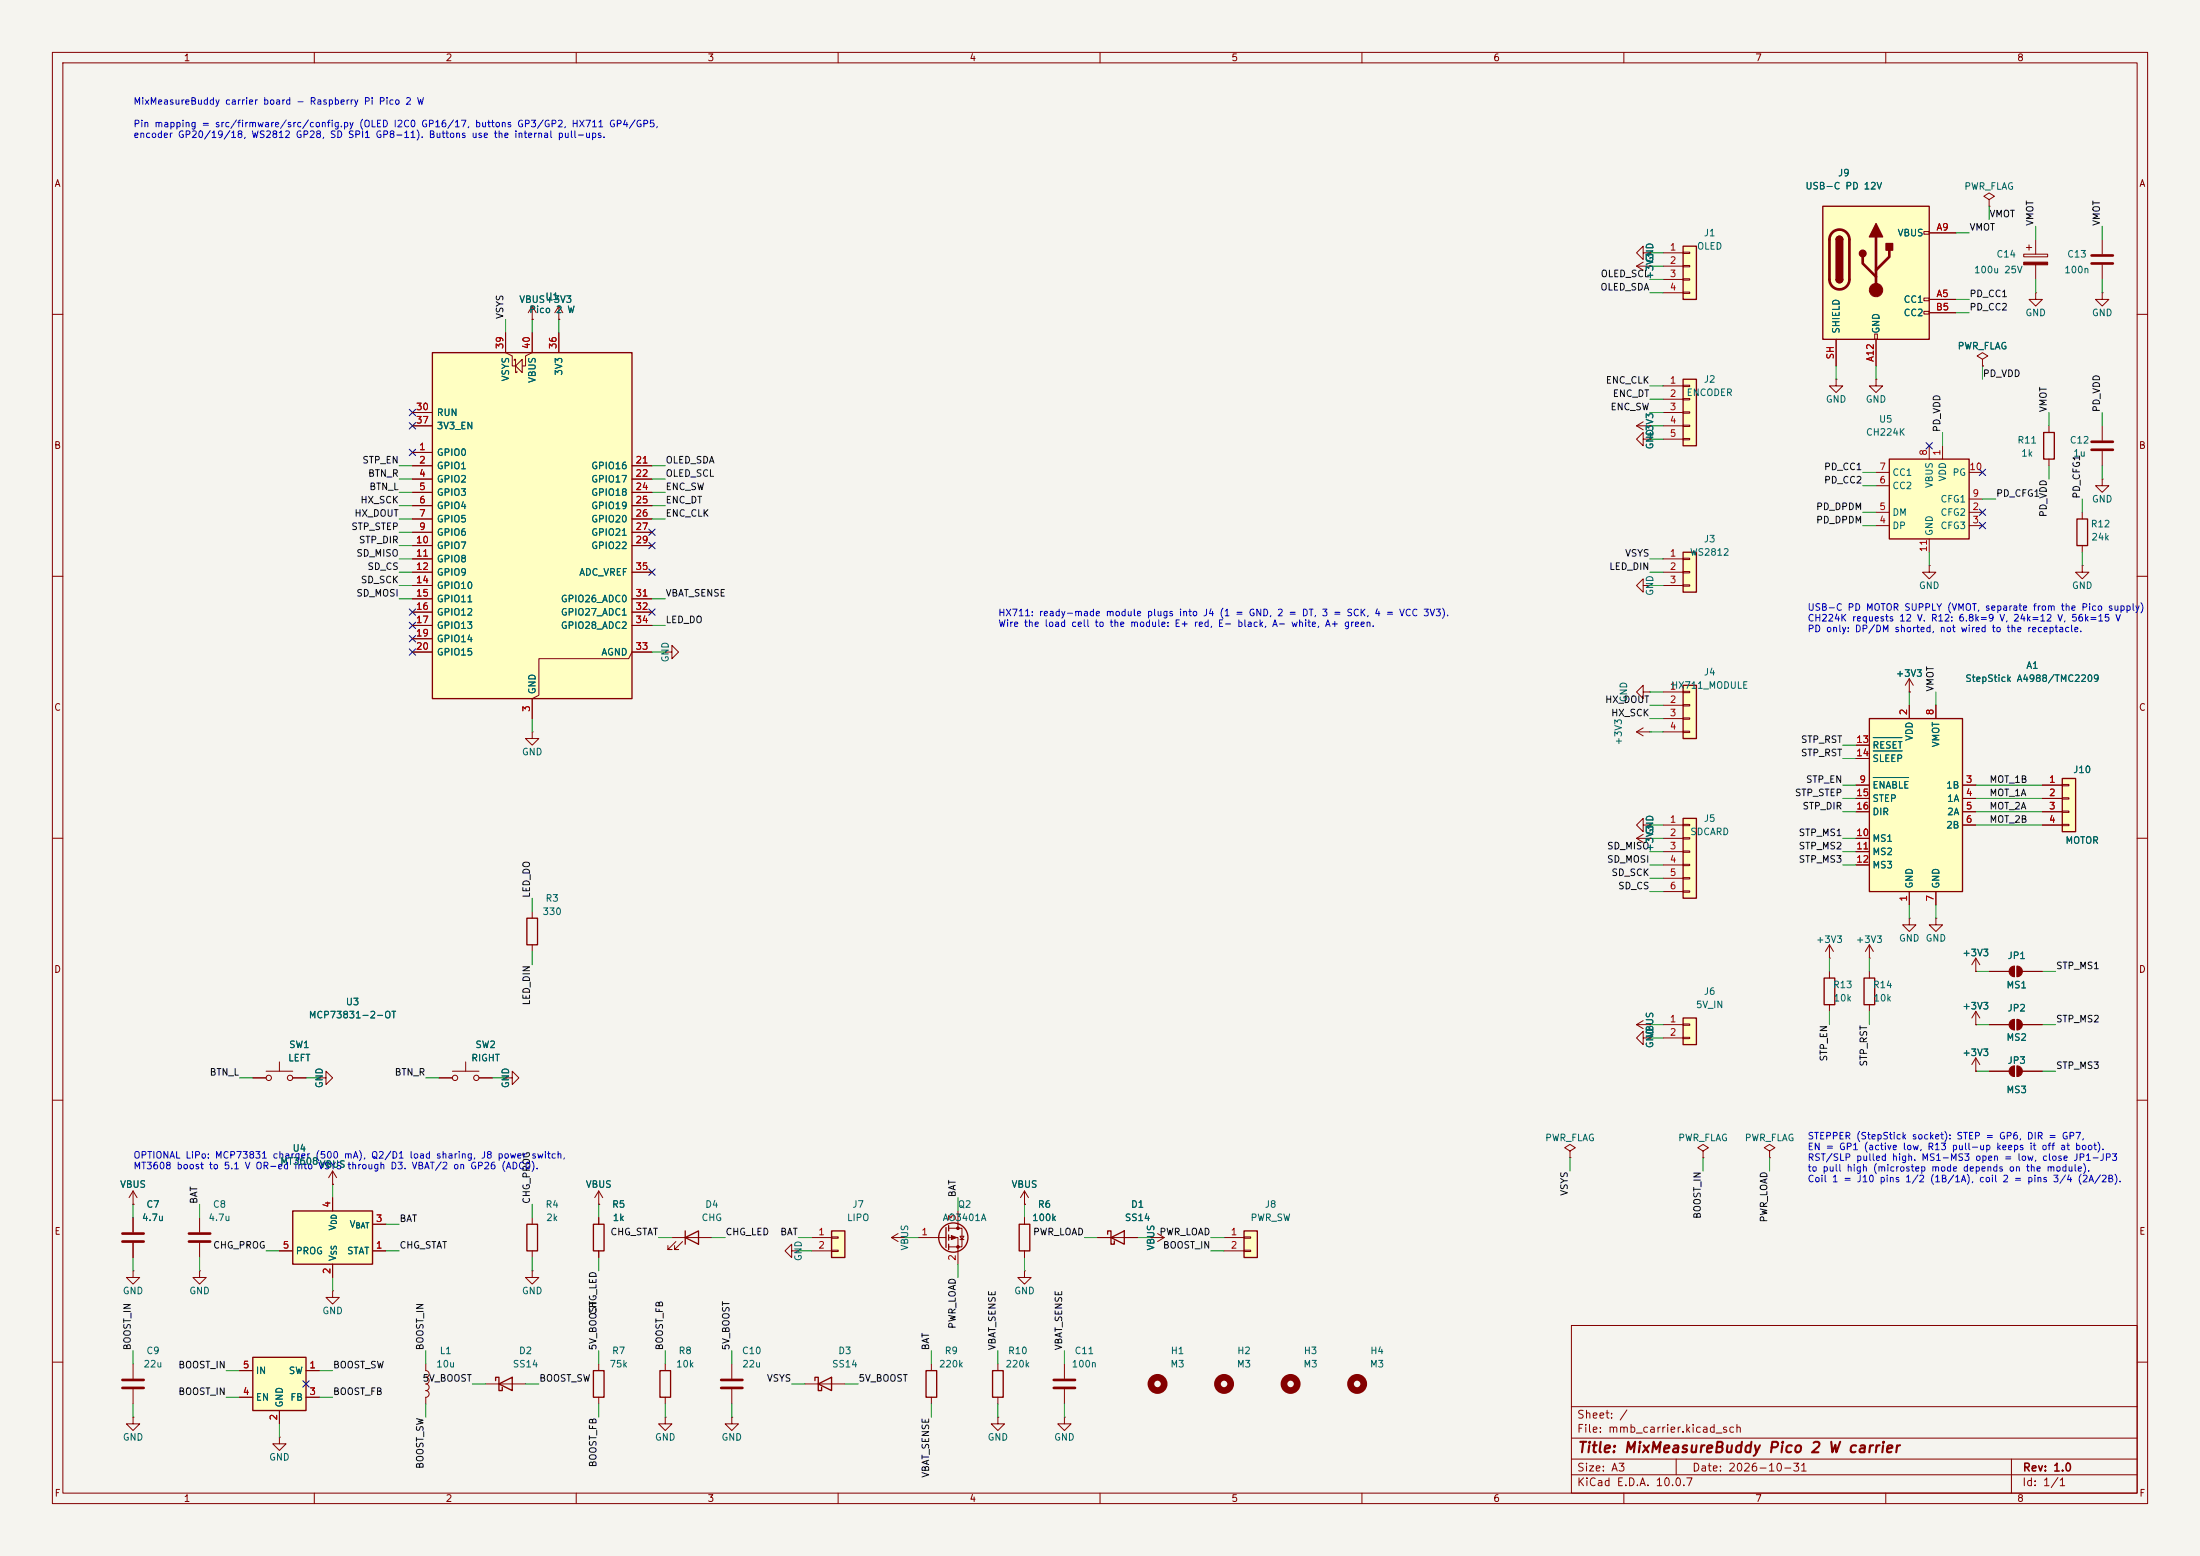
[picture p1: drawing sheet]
<svg xmlns="http://www.w3.org/2000/svg" width="420mm" height="297mm" viewBox="0 0 420 297" stroke-linecap="round" stroke-linejoin="round" font-family="sans-serif">
<path d="M0 0h420v297h-420z" fill="#f5f4ef" stroke="#f5f4ef" stroke-width=".19"/>
<g fill="none" stroke="#840000" stroke-width=".19">
<path d="M10 10h400v277h-400zM12 12h396v273h-396zM60 10v2M110 10v2M160 10v2M210 10v2M260 10v2M310 10v2M360 10v2M10 60h2M408 60h2M10 110h2"/>
<path d="M313.7 111.8v-1.3l-1.3 1.3 1.3 1.2v-1.2h1.3M315 111.8h.1M408 110h2M312.4 139.7l1.3 .8M312.4 139.7h2.6M313.7 132.1v-1.3l-1.3 1.3 1.3 1.3v-1.3h1.3M313.7 138.9l-1.3 .8M315 139.7h.1M315 132.1h.1M10 160h2M408 160h2M379.7 195.6h3.8"/>
<path d="M384.6 194.6v2M385.1 194.6v2M386.1 195.6h3.8M10 210h2M408 210h2M300 253h108v32h-108zM10 260h2M139.7 260.3v2.8M139.7 265.2v2.8M300 278.5h108M300 274.5h108M300 268.5h108"/>
<path d="M320 278.5v3M384 278.5v6.5M408 260h2M60 285v2M110 285v2M160 285v2M210 285v2M260 285v2M300 281.5h108M310 285v2M360 285v2"/>
</g>
<path d="M137.7 263.4h4M137.7 264.9h4" fill="none" stroke="#840000" stroke-width=".51"/>
<g fill="#840000" stroke="#840000" stroke-width=".19">
<path d="M383.8 194.9l.8-.3v2a1.02 1.02 0 0 1-1-.6 1.02 1.02 0 0 1 .2-1.1z"/>
<path d="M385.1 194.6a1.02 1.02 0 0 1 1 1 1.02 1.02 0 0 1-1 1z"/>
</g>
<path d="M321.3 105.4h2.5v7.6h-2.5z" fill="#ffffc2"/>
<path d="M321.3 105.4h2.5v7.6h-2.5z" fill="none" stroke="#840000" stroke-width=".25"/>
<path d="M317.5 106.7h3.8M317.5 109.2h3.8M317.5 111.8h3.8M321.3 106.6h1.3v.2h-1.3zM321.3 109.1h1.3v.2h-1.3zM321.3 111.6h1.3v.3h-1.3z" fill="none" stroke="#840000" stroke-width=".19"/>
<path d="M321.3 130.8h2.5v10.2h-2.5z" fill="#ffffc2"/>
<path d="M321.3 130.8h2.5v10.2h-2.5z" fill="none" stroke="#840000" stroke-width=".25"/>
<path d="M317.5 132.1h3.8M317.5 134.6h3.8M317.5 137.2h3.8M317.5 139.7h3.8M321.3 132h1.3v.2h-1.3zM321.3 134.5h1.3v.2h-1.3zM321.3 137h1.3v.3h-1.3zM321.3 139.6h1.3v.2h-1.3zM364.5 132.1h.1M364.5 129.5l-.8 1.3M364.5 129.5l.8 1.3M364.5 129.5v2.6" fill="none" stroke="#840000" stroke-width=".19"/>
<path d="M393.7 148.6h2.5v10.2h-2.5z" fill="#ffffc2"/>
<path d="M393.7 148.6h2.5v10.2h-2.5z" fill="none" stroke="#840000" stroke-width=".25"/>
<path d="M389.9 149.9h3.8M389.9 152.4h3.8M389.9 154.9h3.8M389.9 157.5h3.8M393.7 149.7h1.3v.3h-1.3zM393.7 152.3h1.3v.2h-1.3zM393.7 154.8h1.3v.3h-1.3zM393.7 157.4h1.3v.2h-1.3z" fill="none" stroke="#840000" stroke-width=".19"/>
<path d="M356.9 137.2h17.7v33h-17.7z" fill="#ffffc2"/>
<path d="M356.9 137.2h17.7v33h-17.7z" fill="none" stroke="#840000" stroke-width=".25"/>
<g fill="none" stroke="#840000" stroke-width=".19">
<path d="M364.5 134.6v2.6M369.6 134.6v2.6M354.3 149.9h2.6M354.3 152.4h2.6M354.3 154.9h2.6M354.3 142.2h2.6M354.3 144.8h2.6M374.6 149.9h2.6M374.6 152.4h2.6M374.6 154.9h2.6M374.6 157.5h2.6M354.3 160h2.6"/>
<path d="M354.3 162.6h2.6M354.3 165.1h2.6M364.5 170.2v2.5M369.6 170.2v2.5"/>
</g>
<path d="M357.6 148.4h6.8M357.6 140.8h5.5M357.6 143.3h5.6" fill="none" stroke="#006464" stroke-width=".19"/>
<path d="M360.7 87.6h15.2v15.3h-15.2z" fill="#ffffc2"/>
<path d="M360.7 87.6h15.2v15.3h-15.2zM390.1 82.6h2.1v5h-2.1zM396.5 99.1h2v5h-2z" fill="none" stroke="#840000" stroke-width=".25"/>
<g fill="none" stroke="#840000" stroke-width=".19">
<path d="M358.1 97.8h2.6M358.1 92.7h2.6M358.1 90.2h2.6M368.3 85.1v2.5M370.8 85.1v2.5M375.9 97.8h2.6M375.9 90.2h2.6M375.9 95.3h2.6M391.2 81.3v1.3M391.2 87.6v1.3M397.5 97.8v1.3M401.3 91.4v1.3h1.3l-1.3 1.3-1.3-1.3h1.3"/>
<path d="M401.3 91.4h.1M401.3 81.3v2.8M401.3 86.1v2.8M358.1 100.3h2.6M368.3 108v1.2h1.3l-1.3 1.3-1.3-1.3h1.3M368.3 108h.1M368.3 102.9v2.5M375.9 100.3h2.6M397.5 108v1.2h1.3l-1.3 1.3-1.3-1.3h1.3M397.5 108h.1M397.5 104.1v1.3"/>
</g>
<path d="M399.3 84.3h4.1M399.3 85.9h4.1" fill="none" stroke="#840000" stroke-width=".51"/>
<path d="M321.3 47h2.5v10.2h-2.5z" fill="#ffffc2"/>
<path d="M321.3 47h2.5v10.2h-2.5z" fill="none" stroke="#840000" stroke-width=".25"/>
<path d="M317.5 48.3h3.8M317.5 50.8h3.8M317.5 53.3h3.8M317.5 55.9h3.8M321.3 48.1h1.3v.3h-1.3zM321.3 50.7h1.3v.2h-1.3zM321.3 53.2h1.3v.3h-1.3zM321.3 55.8h1.3v.2h-1.3zM313.7 83.8v-1.2l-1.3 1.2 1.3 1.3v-1.3h1.3M315 83.8h.1" fill="none" stroke="#840000" stroke-width=".19"/>
<path d="M321.3 72.4h2.5v12.7h-2.5z" fill="#ffffc2"/>
<path d="M321.3 72.4h2.5v12.7h-2.5z" fill="none" stroke="#840000" stroke-width=".25"/>
<g fill="none" stroke="#840000" stroke-width=".19">
<path d="M379.7 38.1l1-.6-1-.7-1 .7 1 .6v1.3M379.7 39.4h.1M312.4 50.8l1.3 .8M312.4 50.8h2.6M313.7 48.3v-1.3l-1.3 1.3 1.3 1.2v-1.2h1.3M313.7 50l-1.3 .8M315 50.8h.1M315 48.3h.1M386.3 48.5h4.6v.5h-4.6zM386.8 47.2h1.1M387.3 46.7v1.1M388.6 45.7v2.8"/>
<path d="M388.6 50.5v2.8M401.3 55.9v1.3h1.3l-1.3 1.2-1.3-1.2h1.3M401.3 55.9h.1M401.3 45.7v2.8M401.3 50.5v2.8M317.5 73.7h3.8M317.5 76.2h3.8M317.5 78.7h3.8M321.3 73.5h1.3v.3h-1.3zM321.3 76.1h1.3v.2h-1.3zM321.3 78.6h1.3v.3h-1.3zM350.5 72.4v1.3h1.3l-1.3 1.2-1.3-1.2h1.3"/>
<path d="M350.5 72.4h.1M312.4 81.3h2.6M312.4 81.3l1.3 .7M313.7 80.5l-1.3 .8M315 81.3h.1M317.5 81.3h3.8M317.5 83.8h3.8M321.3 81.2h1.3v.2h-1.3zM321.3 83.7h1.3v.2h-1.3z"/>
</g>
<path d="M399.3 48.8h4.1M399.3 50.3h4.1" fill="none" stroke="#840000" stroke-width=".51"/>
<path d="M386.3 50h4.6v.5h-4.6z" fill="#840000" stroke="#840000" stroke-width=".19"/>
<path d="M348 39.4h20.3v25.4h-20.3z" fill="#ffffc2"/>
<g fill="none" stroke="#840000" stroke-width=".19">
<path d="M367.3 44.2h1v.5h-1zM367.3 56.9h1v.5h-1zM367.3 59.4h1v.5h-1zM368.3 57.2h5.1M368.3 44.5h5.1M368.3 59.7h5.1M388.6 55.9v1.3h1.3l-1.3 1.2-1.3-1.2h1.3M388.6 55.9h.1M350.5 64.8v5.1M357.9 63.8h.5v1h-.5zM358.1 72.4v1.3h1.3l-1.3 1.2-1.2-1.2h1.2M358.1 72.4h.1"/>
<path d="M358.1 64.8v5.1M378.5 68.6l1-.7-1-.6-1.1 .6 1.1 .7v1.3M378.5 69.9h.1M101.6 139.7v1.3h1.3l-1.3 1.2-1.3-1.2h1.3M101.6 139.7h.1M101.6 174v1.3M101.6 180.3v1.3M153.7 264.2h7.6M177.8 260.3v1.3M177.8 266.7v1.3M190.5 270.5v1.3h1.3l-1.3 1.2-1.3-1.2h1.3M190.5 270.5h.1"/>
<path d="M190.5 260.3v1.3M190.5 266.7v1.3M203.2 270.5v1.3h1.3l-1.3 1.2-1.3-1.2h1.3M203.2 270.5h.1M203.2 260.3v2.8M203.2 265.2v2.8"/>
</g>
<path d="M348 39.4h20.3v25.4h-20.3zM350.5 45.7a.64 .64 0 0 1 .7-.6 .64 .64 0 0 1 .6 .6M350.5 53.3a.64 .64 0 0 0 .7 .7 .64 .64 0 0 0 .6-.7M100.6 175.3h2v5h-2zM155.6 263.5v-.6h.6v2.5h.6v-.6M156.2 264.2l2.5-1.3v2.5zM176.8 261.6h2v5.1h-2zM189.5 261.6h2v5.1h-2z" fill="none" stroke="#840000" stroke-width=".25"/>
<path d="M349.8 44.4a1.91 1.91 0 0 1 2.1-.4 1.91 1.91 0 0 1 1.2 1.7v7.6a1.91 1.91 0 0 1-1.9 1.9 1.91 1.91 0 0 1-2-1.9l.1-7.7 .1-.7zM355.6 49v1.3l2.5 2.5M358.1 45.2v10.2M360.7 47.8v1.2l-2.6 2.6M201.2 263.4h4M201.2 264.9h4" fill="none" stroke="#840000" stroke-width=".51"/>
<g fill="#840000" stroke="#840000" stroke-width=".25">
<path d="M350.5 45.7h1.3v7.6h-1.3z"/>
<path d="M350.7 45.3a.64 .64 0 0 1 .7-.2 .64 .64 0 0 1 .4 .6h-1.3z"/>
<path d="M350.5 53.3h1.3a.64 .64 0 0 1-.6 .7 .64 .64 0 0 1-.7-.7z"/>
<path d="M358.1 42.7l1.3 2.5h-2.5z"/>
<path d="M360 46.5h1.3v1.3h-1.3z"/>
<circle cx="355.6" cy="48.4" r=".63"/>
</g>
<circle cx="358.1" cy="55.4" r="1.27" fill="#840000" stroke="#840000" stroke-width=".19"/>
<path d="M237.5 234.9h2.5v5.1h-2.5z" fill="#ffffc2"/>
<path d="M194.6 233.7h2v5.1h-2zM211.5 235.6v-.7h.6v2.6h.6v-.6M212.1 236.2l2.5-1.3v2.6zM237.5 234.9h2.5v5.1h-2.5z" fill="none" stroke="#840000" stroke-width=".25"/>
<g fill="none" stroke="#840000" stroke-width=".19">
<path d="M195.6 229.9h.1M195.6 227.3l-.8 1.3M195.6 227.3l.7 1.3M195.6 227.3v2.6M195.6 232.4v1.3M195.6 238.8v1.2M209.5 236.2h7.7M219.7 236.2h.1M219.7 236.2h2.5M221 235.5l1.2 .7M222.2 236.2l-1.2 .8M233.7 236.2h3.8"/>
<path d="M233.7 238.8h3.8M237.5 236.1h1.3v.2h-1.3zM237.5 238.6h1.3v.3h-1.3z"/>
</g>
<path d="M158.7 234.9h2.6v5.1h-2.6z" fill="#ffffc2"/>
<g fill="none" stroke="#840000" stroke-width=".25">
<path d="M158.7 234.9h2.6v5.1h-2.6zM180.6 234.3v3.8M181.1 233.9v1M181.1 235.7v1M181.1 237.5v1"/>
<circle cx="182" cy="236.2" r="2.79"/>
</g>
<g fill="none" stroke="#840000" stroke-width=".19">
<path d="M127 124.5h1.3v-1.3l1.2 1.3-1.2 1.2v-1.2M127 124.5h.1M313.7 198.1v-1.2l-1.3 1.2 1.3 1.3v-1.3h1.3M315 198.1h.1M299.7 219.7l1-.6-1-.7-1 .7 1 .6v1.3M325.1 219.7l1-.6-1-.7-1 .7 1 .6v1.3M337.8 219.7l1-.6-1-.7-1 .7 1 .6v1.3M154.9 236.2h3.8M154.9 238.8h3.8M158.7 236.1h1.3v.2h-1.3zM158.7 238.6h1.3v.3h-1.3zM170.2 236.2h2.5"/>
<path d="M170.2 236.2l1.2 .8M171.4 235.5l-1.2 .7M172.7 236.2h.1M175.3 236.2h5.3M181.1 234.4h2.5v3.6h-2.5M181.1 236.2h1.8v5.1M182.9 231.1v3.3M183.3 236h.7l-.4 .6zM183.3 236.6h.7M299.7 221h.1M325.1 221h.1M337.8 221h.1"/>
<path d="M195.6 242.6v1.2h1.2l-1.2 1.3-1.3-1.3h1.3M195.6 242.6h.1"/>
</g>
<g fill="#840000" stroke="#840000" stroke-width=".19">
<path d="M181.6 235.8l1 .4-1 .4z"/>
<circle cx="182.9" cy="234.4" r=".25"/>
<circle cx="182.9" cy="238" r=".25"/>
</g>
<g fill="none" stroke="#840000" stroke-width="1.3">
<circle cx="221" cy="264.2" r="1.27"/>
<circle cx="233.7" cy="264.2" r="1.27"/>
<circle cx="246.4" cy="264.2" r="1.27"/>
<circle cx="259.1" cy="264.2" r="1.27"/>
</g>
<path d="M321.3 194.3h2.5v5.1h-2.5z" fill="#ffffc2"/>
<path d="M321.3 194.3h2.5v5.1h-2.5z" fill="none" stroke="#840000" stroke-width=".25"/>
<path d="M106.7 58.4l-.8 1.3M106.7 58.4l.7 1.3M106.7 58.4v2.6M106.7 61h.1M312.4 195.6h2.6M312.4 195.6l1.3 .7M313.7 194.8l-1.3 .8M315 195.6h.1M317.5 195.6h3.8M317.5 198.1h3.8M321.3 195.5h1.3v.2h-1.3zM321.3 198h1.3v.2h-1.3z" fill="none" stroke="#840000" stroke-width=".19"/>
<path d="M82.5 67.3h38.1v66.1h-38.1z" fill="#ffffc2"/>
<path d="M82.5 67.3h38.1v66.1h-38.1z" fill="none" stroke="#840000" stroke-width=".25"/>
<g fill="none" stroke="#840000" stroke-width=".19">
<path d="M101.6 58.4v2.6M101.6 58.4l-.8 1.3M101.6 58.4l.8 1.3M78.7 78.7h3.8M96.5 63.5v3.8l1.3 .6v2h.6M98.2 68.8v-.2h.2v2.5h.3v-.2M98.4 69.9l1.3-1.3v2.5zM101.6 63.5v3.8l-1.3 .6v2h-.6M101.6 61h.1M106.7 63.5v3.8M78.7 86.4h3.8M78.7 88.9h3.8"/>
<path d="M78.7 91.4h3.8M78.7 94h3.8M78.7 96.5h3.8M78.7 99.1h3.8M78.7 81.3h3.8M120.6 88.9h3.9M120.6 91.4h3.9M120.6 94h3.9M120.6 96.5h3.9M120.6 99.1h3.9M78.7 101.6h3.8M78.7 104.1h3.8"/>
<path d="M78.7 106.7h3.8M78.7 109.2h3.8M78.7 111.8h3.8M78.7 114.3h3.8M78.7 116.8h3.8M78.7 119.4h3.8M120.6 101.6h3.9M120.6 104.1h3.9M120.6 109.2h3.9M120.6 114.3h3.9M120.6 116.8h3.9M120.6 119.4h3.9"/>
<path d="M78.7 121.9h3.8M78.7 124.5h3.8M124.5 124.5h-3.9l-.6 1.2h-17.1v7l-1.3 .7v3.8M313.7 157.5v-1.3l-1.3 1.3 1.3 1.3v-1.3h1.3M313.7 159.3l-1.3 .7M315 157.5h.1M312.4 160l1.3 .8M312.4 160h2.6M315 160h.1"/>
</g>
<path d="M321.3 156.2h2.5v15.3h-2.5z" fill="#ffffc2"/>
<path d="M321.3 156.2h2.5v15.3h-2.5zM348.2 186.7h2.1v5.1h-2.1zM355.9 186.7h2v5.1h-2z" fill="none" stroke="#840000" stroke-width=".25"/>
<g fill="none" stroke="#840000" stroke-width=".19">
<path d="M317.5 157.5h3.8M321.3 157.4h1.3v.2h-1.3zM321.3 159.9h1.3v.2h-1.3zM317.5 160h3.8M317.5 162.6h3.8M317.5 165.1h3.8M317.5 167.6h3.8M317.5 170.2h3.8M321.3 162.4h1.3v.3h-1.3zM321.3 165h1.3v.2h-1.3zM321.3 167.5h1.3v.3h-1.3zM321.3 170.1h1.3v.2h-1.3z"/>
<path d="M364.5 175.3v1.2h1.3l-1.3 1.3-1.3-1.3h1.3M364.5 175.3h.1M369.6 175.3v1.2h1.2l-1.2 1.3-1.3-1.3h1.3M369.6 175.3h.1M349.2 182.9h.1M349.2 180.3v2.6M349.2 185.4v1.3M349.2 191.8v1.2M349.2 180.3l-.7 1.3M349.2 180.3l.8 1.3M356.9 182.9h.1M356.9 180.3v2.6"/>
<path d="M356.9 185.4v1.3M356.9 191.8v1.2M356.9 180.3l-.8 1.3M356.9 180.3l.7 1.3M377.2 185.4h.1M377.2 195.6h.1M377.2 182.9l-.8 1.3M377.2 182.9l.8 1.3M377.2 182.9v2.5M377.2 193v2.6M377.2 193l-.8 1.3M377.2 193l.8 1.3"/>
<path d="M379.7 185.4h3.8M384.6 184.4v2M385.1 184.4v2M386.1 185.4h3.8M83.8 205.7h2.6M86.4 204.5h5M88.9 202.7v1.8M91.4 205.7h2.6M96.5 205.7h1.3v-1.2l1.3 1.2-1.3 1.3v-1.3M96.5 205.7h.1M377.2 204.5h.1M377.2 201.9v2.6"/>
<path d="M377.2 201.9l-.8 1.3M377.2 201.9l.8 1.3M379.7 204.5h3.8M384.6 203.5v2M385.1 203.5v2M386.1 204.5h3.8M63.5 246.4v1.2h1.3l-1.3 1.3-1.3-1.3h1.3M63.5 246.4h.1M25.4 270.5v1.3h1.3l-1.3 1.2-1.3-1.2h1.3M25.4 270.5h.1M25.4 260.3v2.8M25.4 265.2v2.8"/>
<path d="M53.3 274.3v1.3h1.3l-1.3 1.3-1.2-1.3h1.2M53.3 274.3h.1"/>
<circle cx="86.9" cy="205.7" r=".51"/>
<circle cx="90.9" cy="205.7" r=".51"/>
</g>
<path d="M23.4 263.4h4M23.4 264.9h4" fill="none" stroke="#840000" stroke-width=".51"/>
<g fill="#840000" stroke="#840000" stroke-width=".19">
<path d="M383.8 184.7l.8-.3v2a1.02 1.02 0 0 1-1-.6 1.02 1.02 0 0 1 .2-1.1z"/>
<path d="M385.1 184.4a1.02 1.02 0 0 1 1 1 1.02 1.02 0 0 1-1 1z"/>
<path d="M383.8 203.8l.8-.3v2a1.02 1.02 0 0 1-1-.6 1.02 1.02 0 0 1 .2-1.1z"/>
<path d="M385.1 203.5a1.02 1.02 0 0 1 1 1 1.02 1.02 0 0 1-1 1z"/>
</g>
<path d="M48.3 259.1h10.1v10.1h-10.1z" fill="#ffffc2"/>
<path d="M48.3 259.1h10.1v10.1h-10.1z" fill="none" stroke="#840000" stroke-width=".25"/>
<path d="M61 205.7h1.2v-1.2l1.3 1.2-1.3 1.3v-1.3M61 205.7h.1M63.5 226.1h.1M63.5 223.5l-.8 1.3M63.5 223.5l.8 1.3M63.5 223.5v2.6M45.7 261.6h2.6M45.7 266.7h2.6M53.3 269.2v2.6M58.4 261.6h2.6M58.4 266.7h2.6" fill="none" stroke="#840000" stroke-width=".19"/>
<path d="M55.9 231.1h15.2v10.2h-15.2z" fill="#ffffc2"/>
<path d="M55.9 231.1h15.2v10.2h-15.2zM100.6 233.7h2v5.1h-2zM113.3 233.7h2v5.1h-2zM130.8 236.2l2.5-1.3v2.6zM130.8 234.9v2.6M94.6 263.5v-.6h.6v2.5h.7v-.6M95.2 264.2l2.6-1.3v2.5zM113.3 261.6h2v5.1h-2zM126 261.6h2v5.1h-2z" fill="none" stroke="#840000" stroke-width=".25"/>
<g fill="none" stroke="#840000" stroke-width=".19">
<path d="M315 48.3h.1M315 50.8h.1M368.3 57.2h5.1M368.3 44.5h5.1M368.3 59.7h5.1M78.7 78.7h3.8M96.5 63.5v3.8M101.6 61h.1M101.6 63.5v3.8M106.7 61h.1M106.7 63.5v3.8M350.5 64.8v5.1"/>
<path d="M358.1 64.8v5.1M378.5 69.9h.1M78.7 86.4h3.8M78.7 88.9h3.8M78.7 91.4h3.8M78.7 94h3.8M78.7 96.5h3.8M78.7 99.1h3.8M78.7 81.3h3.8M120.6 88.9h3.9M120.6 91.4h3.9M120.6 94h3.9"/>
<path d="M120.6 96.5h3.9M120.6 99.1h3.9M315 81.3h.1M315 83.8h.1M78.7 101.6h3.8M78.7 104.1h3.8M78.7 106.7h3.8M78.7 109.2h3.8M78.7 111.8h3.8M78.7 114.3h3.8M78.7 116.8h3.8M78.7 119.4h3.8"/>
<path d="M120.6 101.6h3.9M120.6 104.1h3.9M120.6 109.2h3.9M120.6 114.3h3.9M120.6 116.8h3.9M120.6 119.4h3.9M78.7 121.9h3.8M78.7 124.5h3.8M101.6 133.4v3.8M120.6 124.5h3.9M364.5 132.1h.1M364.5 134.6v2.6"/>
<path d="M369.6 134.6v2.6M315 157.5h.1M354.3 149.9h2.6M354.3 152.4h2.6M354.3 154.9h2.6M354.3 142.2h2.6M354.3 144.8h2.6M374.6 149.9h2.6M374.6 152.4h2.6M374.6 154.9h2.6M374.6 157.5h2.6M389.9 149.9h3.8"/>
<path d="M389.9 152.4h3.8M389.9 154.9h3.8M389.9 157.5h3.8M315 160h.1M354.3 160h2.6M354.3 162.6h2.6M354.3 165.1h2.6M364.5 170.2v2.5M369.6 170.2v2.5M315 195.6h.1M315 198.1h.1M377.2 195.6h.1"/>
<path d="M377.2 185.4h.1M379.7 185.4h3.8M379.7 195.6h3.8M386.1 185.4h3.8M386.1 195.6h3.8M48.3 205.7h2.5M50.8 204.5h5.1M53.3 202.7v1.8M55.9 205.7h2.5M61 205.7h.1M83.8 205.7h2.6M91.4 205.7h2.6"/>
<path d="M96.5 205.7h.1M377.2 204.5h.1M379.7 204.5h3.8M386.1 204.5h3.8M25.4 229.9h.1M25.4 227.3v2.6M25.4 232.4v2.8M25.4 237.2v2.8M25.4 227.3l-.8 1.3M25.4 227.3l.8 1.3M38.1 232.4v2.8M38.1 237.2v2.8"/>
<path d="M53.3 238.8h2.6M63.5 226.1h.1M63.5 228.6v2.5M71.1 238.8h2.6M71.1 233.7h2.6M101.6 232.4v1.3M101.6 238.8v1.2M114.3 229.9h.1M114.3 227.3v2.6M114.3 232.4v1.3M114.3 238.8v1.2M114.3 227.3l-.8 1.3"/>
<path d="M114.3 227.3l.8 1.3M128.3 236.2h7.6M129 237l-1.5 1.5h.8h-.8v-.8M130.3 237l-1.5 1.5h.7h-.7v-.8M151.1 238.8v-1.3l-1.2 1.3 1.2 1.2v-1.2h1.3M152.4 238.8h.1M195.6 229.9h.1M195.6 232.4v1.3M195.6 238.8v1.2M209.5 236.2h2.6M214.6 236.2h2.6M219.7 236.2h.1"/>
<path d="M25.4 242.6v1.2h1.3l-1.3 1.3-1.3-1.3h1.3M25.4 242.6h.1M38.1 242.6v1.2h1.3l-1.3 1.3-1.3-1.3h1.3M38.1 242.6h.1M63.5 241.3v2.5M101.6 242.6v1.2h1.3l-1.3 1.3-1.3-1.3h1.3M101.6 242.6h.1M45.7 261.6h2.6M45.7 266.7h2.6M53.3 269.2v2.6M58.4 261.6h2.6M58.4 266.7h2.6"/>
<path d="M81.3 260.3v1.3a.64 .64 0 0 1 .6 .7 .64 .64 0 0 1-.6 .6M81.3 262.9a.64 .64 0 0 1 .6 .6 .64 .64 0 0 1-.6 .7 .64 .64 0 0 1 .6 .6 .64 .64 0 0 1-.6 .6 .64 .64 0 0 1 .6 .7 .64 .64 0 0 1-.6 .6v1.3M92.7 264.2h7.6M114.3 260.3v1.3M114.3 266.7v1.3M127 270.5v1.3h1.3l-1.3 1.2-1.3-1.2h1.3M127 270.5h.1M127 260.3v1.3M127 266.7v1.3M139.7 270.5v1.3h1.3l-1.3 1.2-1.3-1.2h1.3M139.7 270.5h.1"/>
<circle cx="51.3" cy="205.7" r=".51"/>
<circle cx="55.4" cy="205.7" r=".51"/>
</g>
<path d="M23.4 235.5h4M23.4 237h4M36.1 235.5h4M36.1 237h4" fill="none" stroke="#840000" stroke-width=".51"/>
<g fill="none" stroke="#009600" stroke-width=".19">
<path d="M379.7 39.4v2.5M315 53.3h2.5M315 48.3h2.5M315 50.8h2.5M315 55.9h2.5M373.4 57.2h2.5M373.4 59.7h2.5M373.4 44.5h2.5M388.6 43.2v2.5M388.6 53.3v2.6M401.3 43.2v2.5M401.3 53.3v2.6"/>
<path d="M96.5 61v2.5M101.6 61v2.5M106.7 61v2.5M315 73.7h2.5M315 76.2h2.5M315 78.7h2.5M350.5 69.9v2.5M358.1 69.9v2.5M378.5 69.9v2.5M391.2 78.7v2.6M401.3 78.7v2.6M76.2 91.4h2.5"/>
<path d="M76.2 99.1h2.5M76.2 96.5h2.5M76.2 94h2.5M76.2 88.9h2.5M124.5 91.4h2.5M124.5 99.1h2.5M124.5 96.5h2.5M124.5 94h2.5M124.5 88.9h2.5M315 83.8h2.5M315 81.3h2.5M355.6 90.2h2.5"/>
<path d="M355.6 92.7h2.5M355.6 97.8h2.5M370.8 82.6v2.5M378.5 95.3h2.5M391.2 88.9v2.5M397.5 95.3v2.5M401.3 88.9v2.5M76.2 114.3h2.5M76.2 104.1h2.5M76.2 101.6h2.5M76.2 109.2h2.5M76.2 106.7h2.5"/>
<path d="M76.2 111.8h2.5M124.5 119.4h2.5M124.5 114.3h2.5M315 109.2h2.5M315 106.7h2.5M315 111.8h2.5M355.6 100.3h2.5M368.3 105.4v2.6M397.5 105.4v2.6M101.6 137.2v2.5M124.5 124.5h2.5M315 139.7h2.5"/>
<path d="M315 137.2h2.5M315 132.1h2.5M315 134.6h2.5M364.5 132.1v2.5M369.6 132.1v2.5M315 157.5h2.5M351.8 154.9h2.5M351.8 149.9h2.5M351.8 152.4h2.5M351.8 142.2h2.5M351.8 144.8h2.5M377.2 157.5h12.7"/>
<path d="M377.2 154.9h12.7M377.2 149.9h12.7M377.2 152.4h12.7M101.6 171.5v2.5M315 170.2h2.5M315 167.6h2.5M315 165.1h2.5M315 162.6h2.5M315 160h2.5M351.8 165.1h2.5M351.8 162.6h2.5M351.8 160h2.5"/>
<path d="M364.5 172.7v2.6M369.6 172.7v2.6M101.6 181.6v2.6M315 198.1h2.5M315 195.6h2.5M349.2 182.9v2.5M349.2 193v2.6M356.9 182.9v2.5M356.9 193v2.6M377.2 195.6h2.5M377.2 185.4h2.5M389.9 195.6h2.5"/>
<path d="M389.9 185.4h2.5M45.7 205.7h2.6M58.4 205.7h2.6M81.3 205.7h2.5M94 205.7h2.5M377.2 204.5h2.5M389.9 204.5h2.5M25.4 229.9v2.5M38.1 229.9v2.5M50.8 238.8h2.5M63.5 226.1v2.5M73.7 238.8h2.5"/>
<path d="M73.7 233.7h2.5M101.6 229.9v2.5M114.3 229.9v2.5M125.7 236.2h2.6M135.9 236.2h2.5M152.4 236.2h2.5M152.4 238.8h2.5M172.7 236.2h2.6M182.9 228.6v2.5M195.6 229.9v2.5M207 236.2h2.5M217.2 236.2h2.5"/>
<path d="M231.1 236.2h2.6M231.1 238.8h2.6M299.7 221v2.5M325.1 221v2.5M337.8 221v2.5M25.4 240v2.6M25.4 257.8v2.5M38.1 240v2.6M63.5 243.8v2.6M81.3 257.8v2.5M101.6 240v2.6M114.3 240v2.6"/>
<path d="M114.3 257.8v2.5M127 257.8v2.5M139.7 257.8v2.5M177.8 257.8v2.5M182.9 241.3v2.5M190.5 257.8v2.5M195.6 240v2.6M203.2 257.8v2.5M25.4 268v2.5M43.2 266.7h2.5M43.2 261.6h2.5M53.3 271.8v2.5"/>
<path d="M61 266.7h2.5M61 261.6h2.5M81.3 268v2.5M90.2 264.2h2.5M100.3 264.2h2.6M114.3 268v2.5M127 268v2.5M139.7 268v2.5M151.1 264.2h2.6M161.3 264.2h2.5M177.8 268v2.5M190.5 268v2.5"/>
<path d="M203.2 268v2.5"/>
</g>
<g fill="none" stroke="#000084" stroke-width=".19">
<path d="M78.1 78.1l1.2 1.2M79.3 78.1l-1.2 1.2M78.1 80.7l1.2 1.2M78.1 85.8l1.2 1.2M79.3 80.7l-1.2 1.2M79.3 85.8l-1.2 1.2M367.7 84.5l1.2 1.2M368.9 84.5l-1.2 1.2M377.9 89.6l1.2 1.2M377.9 99.7l1.2 1.2M377.9 97.2l1.2 1.2M379.1 89.6l-1.2 1.2"/>
<path d="M379.1 99.7l-1.2 1.2M379.1 97.2l-1.2 1.2M78.1 116.2l1.2 1.2M78.1 118.8l1.2 1.2M79.3 116.2l-1.2 1.2M79.3 118.8l-1.2 1.2M123.9 101l1.2 1.2M123.9 103.5l1.2 1.2M123.9 108.6l1.2 1.2M123.9 116.2l1.2 1.2M125.1 101l-1.2 1.2M125.1 103.5l-1.2 1.2"/>
<path d="M125.1 108.6l-1.2 1.2M125.1 116.2l-1.2 1.2M78.1 121.3l1.2 1.2M78.1 123.9l1.2 1.2M79.3 121.3l-1.2 1.2M79.3 123.9l-1.2 1.2M57.8 263.6l1.2 1.2M59 263.6l-1.2 1.2"/>
</g>
<path d="M357.6 148.4h6.8M357.6 140.8h5.5M357.6 143.3h5.6" fill="none" stroke="#006464" stroke-width=".19"/>
<text font-size="2" fill="#840000" x="301" y="277.8">Title: MixMeasureBuddy Pico 2 W carrier</text>
<g font-size="1.5" fill="#840000">
<text x="300.9" y="273.8">File: mmb_carrier.kicad_sch</text>
<text x="300.9" y="271.1">Sheet: /</text>
<text x="300.9" y="281.2">Size: A3</text>
<text x="322.9" y="281.2">Date: 2026-10-31</text>
<text x="386" y="281.2">Rev: 1.0</text>
<text x="300.9" y="284">KiCad E.D.A. 10.0.7</text>
<text x="385.9" y="284">Id: 1/1</text>
</g>
<g font-size="1.3" fill="#840000">
<text x="35" y="12">1</text>
<text x="85" y="12">2</text>
<text x="135" y="12">3</text>
<text x="185" y="12">4</text>
<text x="235" y="12">5</text>
<text x="285" y="12">6</text>
<text x="335" y="12">7</text>
<text x="385" y="12">8</text>
<text x="10.3" y="36">A</text>
<text x="408.3" y="36">A</text>
<text x="10.2" y="86">B</text>
<text x="408.2" y="86">B</text>
<text x="10.2" y="136">C</text>
<text x="408.2" y="136">C</text>
<text x="10.2" y="186">D</text>
<text x="408.2" y="186">D</text>
<text x="10.3" y="236">E</text>
<text x="408.3" y="236">E</text>
<text x="10.3" y="286">F</text>
<text x="35" y="287">1</text>
<text x="85" y="287">2</text>
<text x="135" y="287">3</text>
<text x="185" y="287">4</text>
<text x="235" y="287">5</text>
<text x="285" y="287">6</text>
<text x="335" y="287">7</text>
<text x="385" y="287">8</text>
<text x="408.3" y="286">F</text>
</g>
<g font-size="1.3" fill="#0000c2">
<text x="25.4" y="20.3">MixMeasureBuddy carrier board - Raspberry Pi Pico 2 W</text>
<text x="25.4" y="24.6">Pin mapping = src/firmware/src/config.py (OLED I2C0 GP16/17, buttons GP3/GP2, HX711 GP4/GP5,</text>
<text x="25.4" y="26.6">encoder GP20/19/18, WS2812 GP28, SD SPI1 GP8-11). Buttons use the internal pull-ups.</text>
<text x="190.5" y="117.9">HX711: ready-made module plugs into J4 (1 = GND, 2 = DT, 3 = SCK, 4 = VCC 3V3).</text>
<text x="190.5" y="120">Wire the load cell to the module: E+ red, E- black, A- white, A+ green.</text>
<text x="345" y="116.9">USB-C PD MOTOR SUPPLY (VMOT, separate from the Pico supply)</text>
<text x="345" y="118.9">CH224K requests 12 V. R12: 6.8k=9 V, 24k=12 V, 56k=15 V</text>
<text x="345" y="121">PD only: DP/DM shorted, not wired to the receptacle.</text>
<text x="25.4" y="221.4">OPTIONAL LiPo: MCP73831 charger (500 mA), Q2/D1 load sharing, J8 power switch,</text>
<text x="345" y="217.8">STEPPER (StepStick socket): STEP = GP6, DIR = GP7,</text>
<text x="345" y="219.8">EN = GP1 (active low, R13 pull-up keeps it off at boot).</text>
<text x="345" y="221.9">RST/SLP pulled high. MS1-MS3 open = low, close JP1-JP3</text>
<text x="25.4" y="223.5">MT3608 boost to 5.1 V OR-ed into VSYS</text>
<text x="345" y="223.9">to pull high (microstep mode depends on the module).</text>
<text x="345" y="226">Coil 1 = J10 pins 1/2 (1B/1A), coil 2 = pins 3/4 (2A/2B).</text>
</g>
<g font-size="1.3" fill="#006464">
<text x="350.8" y="34">J9</text>
<text x="344.6" y="36.5">USB-C PD 12V</text>
<text x="374.9" y="36.5">PWR_FLAG</text>
<text x="323.9" y="48">OLED</text>
<text x="325.2" y="45.4">J1</text>
<text x="362.2" y="45.4">VBUS</text>
<text x="315.9" y="50.3" transform="rotate(-90 315.9 50.3)">GND</text>
<text x="315.9" y="53.5" transform="rotate(-90 315.9 53.5)">+3V3</text>
<text x="376.7" y="52.5">100u 25V</text>
<text x="381" y="49.5">C14</text>
<text x="394" y="52.5">100n</text>
<text x="394.5" y="49.5">C13</text>
<text x="99" y="58.1">VBUS+3V3</text>
<text x="104" y="57.6">U1</text>
<text x="363.3" y="58.1">CC1</text>
<text x="100.9" y="60.1">Pico 2 W</text>
<text x="351.5" y="63.8" transform="rotate(-90 351.5 63.8)">SHIELD</text>
<text x="359.1" y="63.8" transform="rotate(-90 359.1 63.8)">GND</text>
<text x="363.3" y="60.7">CC2</text>
<text x="386.6" y="60.7">GND</text>
<text x="399.3" y="60.7">GND</text>
<text x="107.6" y="71.8" transform="rotate(-90 107.6 71.8)">3V3</text>
<text x="373.6" y="67">PWR_FLAG</text>
<text x="97.5" y="72.9" transform="rotate(-90 97.5 72.9)">VSYS</text>
<text x="102.6" y="73.2" transform="rotate(-90 102.6 73.2)">VBUS</text>
<text x="321.9" y="75.9">ENCODER</text>
<text x="325.2" y="73.4">J2</text>
<text x="348.5" y="77.2">GND</text>
<text x="356.1" y="77.2">GND</text>
<text x="83.3" y="79.7">RUN</text>
<text x="83.3" y="82.2">3V3_EN</text>
<text x="315.9" y="83.9" transform="rotate(-90 315.9 83.9)">+3V3</text>
<text x="356.1" y="83.5">CH224K</text>
<text x="358.6" y="81">U5</text>
<text x="83.3" y="87.3">GPIO0</text>
<text x="83.3" y="89.9">GPIO1</text>
<text x="112.8" y="89.9">GPIO16</text>
<text x="315.9" y="85.9" transform="rotate(-90 315.9 85.9)">GND</text>
<text x="385" y="85">R11</text>
<text x="385.8" y="87.5">1k</text>
<text x="395" y="85">C12</text>
<text x="395.7" y="87.5">1u</text>
<text x="83.3" y="92.4">GPIO2</text>
<text x="83.3" y="94.9">GPIO3</text>
<text x="112.8" y="92.4">GPIO17</text>
<text x="112.8" y="94.9">GPIO18</text>
<text x="361.2" y="93.7">CC2</text>
<text x="361.2" y="91.1">CC1</text>
<text x="369.3" y="93.3" transform="rotate(-90 369.3 93.3)">VBUS</text>
<text x="371.8" y="92" transform="rotate(-90 371.8 92)">VDD</text>
<text x="372.6" y="91.1">PG</text>
<text x="83.3" y="97.5">GPIO4</text>
<text x="83.3" y="100">GPIO5</text>
<text x="112.8" y="97.5">GPIO19</text>
<text x="112.8" y="100">GPIO20</text>
<text x="361.2" y="101.3">DP</text>
<text x="361.2" y="98.8">DM</text>
<text x="370.3" y="98.8">CFG2</text>
<text x="370.3" y="101.3">CFG3</text>
<text x="370.3" y="96.2">CFG1</text>
<text x="399" y="101">R12</text>
<text x="399.3" y="96.2">GND</text>
<text x="83.3" y="102.6">GPIO6</text>
<text x="83.3" y="105.1">GPIO7</text>
<text x="83.3" y="107.6">GPIO8</text>
<text x="112.8" y="102.6">GPIO21</text>
<text x="112.8" y="105.1">GPIO22</text>
<text x="322.5" y="106.4">WS2812</text>
<text x="325.2" y="103.8">J3</text>
<text x="369.3" y="102.4" transform="rotate(-90 369.3 102.4)">GND</text>
<text x="399.1" y="103.5">24k</text>
<text x="83.3" y="110.2">GPIO9</text>
<text x="83.3" y="112.7">GPIO10</text>
<text x="110.5" y="110.2">ADC_VREF</text>
<text x="315.9" y="113.8" transform="rotate(-90 315.9 113.8)">GND</text>
<text x="366.2" y="112.7">GND</text>
<text x="395.4" y="112.7">GND</text>
<text x="83.3" y="115.3">GPIO11</text>
<text x="83.3" y="117.8">GPIO12</text>
<text x="107" y="115.3">GPIO26_ADC0</text>
<text x="107" y="117.8">GPIO27_ADC1</text>
<text x="83.3" y="120.3">GPIO13</text>
<text x="83.3" y="122.9">GPIO14</text>
<text x="83.3" y="125.4">GPIO15</text>
<text x="107" y="120.3">GPIO28_ADC2</text>
<text x="114.7" y="125.4">AGND</text>
<text x="128" y="126.5" transform="rotate(-90 128 126.5)">GND</text>
<text x="318.9" y="131.8">HX711_MODULE</text>
<text x="325.2" y="129.2">J4</text>
<text x="361.8" y="129.5">+3V3</text>
<text x="375.1" y="130.5">StepStick A4988/TMC2209</text>
<text x="386.7" y="128">A1</text>
<text x="102.6" y="132.6" transform="rotate(-90 102.6 132.6)">GND</text>
<text x="310.9" y="134.1" transform="rotate(-90 310.9 134.1)">GND</text>
<text x="309.9" y="142.4" transform="rotate(-90 309.9 142.4)">+3V3</text>
<text x="357.4" y="143.2">RESET</text>
<text x="365.5" y="141.5" transform="rotate(-90 365.5 141.5)">VDD</text>
<text x="370.5" y="142.7" transform="rotate(-90 370.5 142.7)">VMOT</text>
<text x="99.5" y="144.5">GND</text>
<text x="357.4" y="145.7">SLEEP</text>
<text x="395.7" y="147.9">J10</text>
<text x="357.4" y="150.8">ENABLE</text>
<text x="357.4" y="153.4">STEP</text>
<text x="357.4" y="155.9">DIR</text>
<text x="371.4" y="150.8">1B</text>
<text x="371.6" y="153.4">1A</text>
<text x="371.6" y="155.9">2A</text>
<text x="315.9" y="159.5" transform="rotate(-90 315.9 159.5)">GND</text>
<text x="322.6" y="159.7">SDCARD</text>
<text x="325.2" y="157.2">J5</text>
<text x="357.4" y="161">MS1</text>
<text x="371.4" y="158.4">2B</text>
<text x="394.2" y="161.4">MOTOR</text>
<text x="315.9" y="162.7" transform="rotate(-90 315.9 162.7)">+3V3</text>
<text x="357.4" y="163.5">MS2</text>
<text x="357.4" y="166.1">MS3</text>
<text x="104" y="172.4">R3</text>
<text x="365.5" y="169.7" transform="rotate(-90 365.5 169.7)">GND</text>
<text x="370.5" y="169.7" transform="rotate(-90 370.5 169.7)">GND</text>
<text x="103.5" y="175">330</text>
<text x="346.6" y="180.3">+3V3</text>
<text x="354.2" y="180.3">+3V3</text>
<text x="362.4" y="180">GND</text>
<text x="367.5" y="180">GND</text>
<text x="374.5" y="182.8">+3V3</text>
<text x="383.1" y="183.4">JP1</text>
<text x="325.2" y="190.2">J6</text>
<text x="349.8" y="188.9">R13</text>
<text x="349.9" y="191.5">10k</text>
<text x="357.4" y="188.9">R14</text>
<text x="357.6" y="191.5">10k</text>
<text x="382.9" y="189">MS1</text>
<text x="58.8" y="194.7">MCP73831-2-OT</text>
<text x="65.9" y="192.2">U3</text>
<text x="323.7" y="192.7">5V_IN</text>
<text x="374.5" y="193">+3V3</text>
<text x="383.1" y="193.4">JP2</text>
<text x="54.9" y="202.9">LEFT</text>
<text x="55.1" y="200.4">SW1</text>
<text x="89.9" y="202.9">RIGHT</text>
<text x="90.6" y="200.4">SW2</text>
<text x="315.9" y="200.2" transform="rotate(-90 315.9 200.2)">GND</text>
<text x="315.9" y="198.2" transform="rotate(-90 315.9 198.2)">VBUS</text>
<text x="374.5" y="201.9">+3V3</text>
<text x="382.9" y="199">MS2</text>
<text x="383.1" y="203.4">JP3</text>
<text x="61.9" y="207.8" transform="rotate(-90 61.9 207.8)">GND</text>
<text x="97.5" y="207.8" transform="rotate(-90 97.5 207.8)">GND</text>
<text x="382.9" y="209">MS3</text>
<text x="55.8" y="220.1">U4</text>
<text x="294.9" y="218.1">PWR_FLAG</text>
<text x="320.3" y="218.1">PWR_FLAG</text>
<text x="333" y="218.1">PWR_FLAG</text>
<text x="22.8" y="227">VBUS</text>
<text x="53.4" y="222.6">MT3608</text>
<text x="60.9" y="223.2">VBUSthrough D3. VBAT/2 on GP26 (ADC0).</text>
<text x="60.9" y="223.2">VBUS</text>
<text x="111.7" y="227">VBUS</text>
<text x="193" y="227">VBUS</text>
<text x="27" y="233.4">4.7u</text>
<text x="27.8" y="230.8">C7</text>
<text x="39.7" y="233.4">4.7u</text>
<text x="40.5" y="230.8">C8</text>
<text x="104" y="230.8">R4</text>
<text x="104.2" y="233.4">2k</text>
<text x="116.7" y="230.8">R5</text>
<text x="116.9" y="233.4">1k</text>
<text x="133.8" y="233.4">CHG</text>
<text x="134.5" y="230.8">D4</text>
<text x="161.6" y="233.4">LIPO</text>
<text x="162.6" y="230.8">J7</text>
<text x="179.9" y="233.4">AO3401A</text>
<text x="182.8" y="230.8">Q2</text>
<text x="196.9" y="233.4">100k</text>
<text x="198" y="230.8">R6</text>
<text x="214.6" y="233.4">SS14</text>
<text x="215.8" y="230.8">D1</text>
<text x="238.6" y="233.4">PWR_SW</text>
<text x="241.4" y="230.8">J8</text>
<text x="56.4" y="239.7">PROG</text>
<text x="64.5" y="235" transform="rotate(-90 64.5 235)">V</text>
<text x="66.2" y="239.7">STAT</text>
<text x="66.6" y="234.6">V</text>
<text x="173.7" y="238.8" transform="rotate(-90 173.7 238.8)">VBUS</text>
<text x="220.7" y="238.8" transform="rotate(-90 220.7 238.8)">VBUS</text>
<text x="64.5" y="240.8" transform="rotate(-90 64.5 240.8)">V</text>
<text x="153.4" y="240.8" transform="rotate(-90 153.4 240.8)">GND</text>
<text x="23.3" y="247.3">GND</text>
<text x="36" y="247.3">GND</text>
<text x="61.4" y="251.2">GND</text>
<text x="99.5" y="247.3">GND</text>
<text x="193.5" y="247.3">GND</text>
<text x="27.3" y="261.3">22u</text>
<text x="27.8" y="258.8">C9</text>
<text x="48.7" y="262.6">IN</text>
<text x="55" y="262.6">SW</text>
<text x="83.2" y="261.3">10u</text>
<text x="83.8" y="258.8">L1</text>
<text x="97.8" y="261.3">SS14</text>
<text x="99" y="258.8">D2</text>
<text x="116.3" y="261.3">75k</text>
<text x="116.7" y="258.8">R7</text>
<text x="129" y="261.3">10k</text>
<text x="129.4" y="258.8">R8</text>
<text x="141.5" y="258.8">C10</text>
<text x="141.6" y="261.3">22u</text>
<text x="158.7" y="261.3">SS14</text>
<text x="159.9" y="258.8">D3</text>
<text x="179.2" y="261.3">220k</text>
<text x="180.2" y="258.8">R9</text>
<text x="191.9" y="261.3">220k</text>
<text x="192.3" y="258.8">R10</text>
<text x="204.5" y="261.3">100n</text>
<text x="205" y="258.8">C11</text>
<text x="223.3" y="261.3">M3</text>
<text x="223.4" y="258.8">H1</text>
<text x="236" y="261.3">M3</text>
<text x="236.1" y="258.8">H2</text>
<text x="248.7" y="261.3">M3</text>
<text x="248.8" y="258.8">H3</text>
<text x="261.4" y="261.3">M3</text>
<text x="261.5" y="258.8">H4</text>
<text x="48.7" y="267.7">EN</text>
<text x="54.3" y="268.8" transform="rotate(-90 54.3 268.8)">GND</text>
<text x="55.3" y="267.7">FB</text>
<text x="23.3" y="275.3">GND</text>
<text x="124.9" y="275.3">GND</text>
<text x="137.6" y="275.3">GND</text>
<text x="188.4" y="275.3">GND</text>
<text x="201.1" y="275.3">GND</text>
<text x="51.3" y="279.1">GND</text>
</g>
<g font-size="1.3" fill="#0f0f0f">
<text x="379.7" y="41.8">VMOT</text>
<text x="375.9" y="44.3">VMOT</text>
<text x="388.5" y="43.2" transform="rotate(-90 388.5 43.2)">VMOT</text>
<text x="401.2" y="43.2" transform="rotate(-90 401.2 43.2)">VMOT</text>
<text x="305.5" y="53.2">OLED_SCL</text>
<text x="305.4" y="55.8">OLED_SDA</text>
<text x="375.9" y="59.6">PD_CC2</text>
<text x="375.9" y="57">PD_CC1</text>
<text x="96.4" y="61" transform="rotate(-90 96.4 61)">VSYS</text>
<text x="306.4" y="73.5">ENC_CLK</text>
<text x="307.8" y="76.1">ENC_DT</text>
<text x="378.4" y="72.3">PD_VDD</text>
<text x="307.4" y="78.6">ENC_SW</text>
<text x="370.7" y="82.6" transform="rotate(-90 370.7 82.6)">PD_VDD</text>
<text x="391" y="78.8" transform="rotate(-90 391 78.8)">VMOT</text>
<text x="401.2" y="78.8" transform="rotate(-90 401.2 78.8)">PD_VDD</text>
<text x="69.1" y="88.8">STP_EN</text>
<text x="127" y="88.8">OLED_SDA</text>
<text x="70.2" y="91.3">BTN_R</text>
<text x="70.4" y="93.9">BTN_L</text>
<text x="127" y="91.3">OLED_SCL</text>
<text x="127" y="93.9">ENC_SW</text>
<text x="348.1" y="92.6">PD_CC2</text>
<text x="348.1" y="90">PD_CC1</text>
<text x="381" y="95.1">PD_CFG1</text>
<text x="397.4" y="95.3" transform="rotate(-90 397.4 95.3)">PD_CFG1</text>
<text x="67" y="101.5">STP_STEP</text>
<text x="67.6" y="98.9">HX_DOUT</text>
<text x="68.7" y="96.4">HX_SCK</text>
<text x="127" y="96.4">ENC_DT</text>
<text x="127" y="98.9">ENC_CLK</text>
<text x="346.6" y="100.2">PD_DPDM</text>
<text x="346.6" y="97.7">PD_DPDM</text>
<text x="391" y="98.8" transform="rotate(-90 391 98.8)">PD_VDD</text>
<text x="67.9" y="106.6">SD_MISO</text>
<text x="68.4" y="104">STP_DIR</text>
<text x="310.1" y="106.6">VSYS</text>
<text x="68.8" y="111.6">SD_SCK</text>
<text x="70" y="109.1">SD_CS</text>
<text x="307.1" y="109.1">LED_DIN</text>
<text x="67.9" y="114.2">SD_MOSI</text>
<text x="127" y="114.2">VBAT_SENSE</text>
<text x="127" y="119.3">LED_DO</text>
<text x="306.3" y="134.5">HX_DOUT</text>
<text x="307.5" y="137">HX_SCK</text>
<text x="369.4" y="132.1" transform="rotate(-90 369.4 132.1)">VMOT</text>
<text x="343.7" y="142.1">STP_RST</text>
<text x="343.7" y="144.7">STP_RST</text>
<text x="344.7" y="149.7">STP_EN</text>
<text x="379.7" y="149.7">MOT_1B</text>
<text x="342.6" y="152.3">STP_STEP</text>
<text x="344" y="154.8">STP_DIR</text>
<text x="379.7" y="154.8">MOT_2A</text>
<text x="379.7" y="152.3">MOT_1A</text>
<text x="343.3" y="159.9">STP_MS1</text>
<text x="379.7" y="157.4">MOT_2B</text>
<text x="306.7" y="162.4">SD_MISO</text>
<text x="306.7" y="165">SD_MOSI</text>
<text x="307.5" y="167.5">SD_SCK</text>
<text x="343.3" y="162.4">STP_MS2</text>
<text x="343.3" y="165">STP_MS3</text>
<text x="101.5" y="171.5" transform="rotate(-90 101.5 171.5)">LED_DO</text>
<text x="308.8" y="170.1">SD_CS</text>
<text x="392.4" y="185.3">STP_MS1</text>
<text x="101.5" y="192" transform="rotate(-90 101.5 192)">LED_DIN</text>
<text x="392.4" y="195.5">STP_MS2</text>
<text x="349.1" y="202.7" transform="rotate(-90 349.1 202.7)">STP_EN</text>
<text x="356.7" y="203.7" transform="rotate(-90 356.7 203.7)">STP_RST</text>
<text x="39.9" y="205.6">BTN_L</text>
<text x="75.2" y="205.6">BTN_R</text>
<text x="392.4" y="204.3">STP_MS3</text>
<text x="38" y="229.9" transform="rotate(-90 38 229.9)">BAT</text>
<text x="76.2" y="233.6">BAT</text>
<text x="101.5" y="229.9" transform="rotate(-90 101.5 229.9)">CHG_PROG</text>
<text x="182.8" y="228.6" transform="rotate(-90 182.8 228.6)">BAT</text>
<text x="299.6" y="228.3" transform="rotate(-90 299.6 228.3)">VSYS</text>
<text x="325" y="232.8" transform="rotate(-90 325 232.8)">BOOST_IN</text>
<text x="337.7" y="233.4" transform="rotate(-90 337.7 233.4)">PWR_LOAD</text>
<text x="40.6" y="238.6">CHG_PROG</text>
<text x="76.2" y="238.6">CHG_STAT</text>
<text x="116.4" y="236.1">CHG_STAT</text>
<text x="138.4" y="236.1">CHG_LED</text>
<text x="148.8" y="236.1">BAT</text>
<text x="197.1" y="236.1">PWR_LOAD</text>
<text x="221.2" y="236.1">PWR_LOAD</text>
<text x="221.9" y="238.6">BOOST_IN</text>
<text x="114.2" y="251.1" transform="rotate(-90 114.2 251.1)">CHG_LED</text>
<text x="25.3" y="257.8" transform="rotate(-90 25.3 257.8)">BOOST_IN</text>
<text x="81.2" y="257.8" transform="rotate(-90 81.2 257.8)">BOOST_IN</text>
<text x="114.2" y="257.8" transform="rotate(-90 114.2 257.8)">5V_BOOST</text>
<text x="126.9" y="257.8" transform="rotate(-90 126.9 257.8)">BOOST_FB</text>
<text x="139.6" y="257.8" transform="rotate(-90 139.6 257.8)">5V_BOOST</text>
<text x="177.7" y="257.8" transform="rotate(-90 177.7 257.8)">BAT</text>
<text x="182.8" y="253.7" transform="rotate(-90 182.8 253.7)">PWR_LOAD</text>
<text x="190.4" y="257.8" transform="rotate(-90 190.4 257.8)">VBAT_SENSE</text>
<text x="203.1" y="257.8" transform="rotate(-90 203.1 257.8)">VBAT_SENSE</text>
<text x="33.9" y="261.5">BOOST_IN</text>
<text x="63.5" y="261.5">BOOST_SW</text>
<text x="33.9" y="266.6">BOOST_IN</text>
<text x="63.5" y="266.6">BOOST_FB</text>
<text x="80.6" y="264">5V_BOOST</text>
<text x="102.8" y="264">BOOST_SW</text>
<text x="146.3" y="264">VSYS</text>
<text x="163.8" y="264">5V_BOOST</text>
<text x="81.2" y="280.5" transform="rotate(-90 81.2 280.5)">BOOST_SW</text>
<text x="114.2" y="280.2" transform="rotate(-90 114.2 280.2)">BOOST_FB</text>
<text x="177.7" y="282.2" transform="rotate(-90 177.7 282.2)">VBAT_SENSE</text>
</g>
<g font-size="1.3" fill="#a90000">
<text x="369.6" y="44.3">A9</text>
<text x="318.7" y="48.1">1</text>
<text x="318.7" y="50.7">2</text>
<text x="318.7" y="53.2">3</text>
<text x="318.7" y="55.7">4</text>
<text x="369.5" y="59.6">B5</text>
<text x="369.6" y="57">A5</text>
<text x="96.4" y="66.7" transform="rotate(-90 96.4 66.7)">39</text>
<text x="101.5" y="66.7" transform="rotate(-90 101.5 66.7)">40</text>
<text x="106.5" y="66.7" transform="rotate(-90 106.5 66.7)">36</text>
<text x="350.4" y="68.7" transform="rotate(-90 350.4 68.7)">SH</text>
<text x="358" y="69.2" transform="rotate(-90 358 69.2)">A12</text>
<text x="318.7" y="73.5">1</text>
<text x="318.7" y="76.1">2</text>
<text x="79.3" y="78.6">30</text>
<text x="79.3" y="81.1">37</text>
<text x="318.7" y="78.6">3</text>
<text x="318.7" y="81.1">4</text>
<text x="318.7" y="83.7">5</text>
<text x="79.9" y="86.2">1</text>
<text x="79.9" y="88.8">2</text>
<text x="121.2" y="88.8">21</text>
<text x="368.2" y="87.1" transform="rotate(-90 368.2 87.1)">8</text>
<text x="370.7" y="87.1" transform="rotate(-90 370.7 87.1)">1</text>
<text x="79.9" y="91.3">4</text>
<text x="79.9" y="93.8">5</text>
<text x="121.2" y="91.3">22</text>
<text x="121.2" y="93.8">24</text>
<text x="358.7" y="92.6">6</text>
<text x="358.7" y="90">7</text>
<text x="375.9" y="90">10</text>
<text x="376.5" y="95.1">9</text>
<text x="79.9" y="96.4">6</text>
<text x="79.9" y="98.9">7</text>
<text x="79.9" y="101.5">9</text>
<text x="121.2" y="96.4">25</text>
<text x="121.2" y="98.9">26</text>
<text x="121.2" y="101.5">27</text>
<text x="358.7" y="100.2">4</text>
<text x="358.7" y="97.7">5</text>
<text x="376.5" y="97.7">2</text>
<text x="376.5" y="100.2">3</text>
<text x="79.3" y="104">10</text>
<text x="79.3" y="106.5">11</text>
<text x="121.2" y="104">29</text>
<text x="318.7" y="106.5">1</text>
<text x="368.2" y="105.5" transform="rotate(-90 368.2 105.5)">11</text>
<text x="79.3" y="109.1">12</text>
<text x="79.3" y="111.6">14</text>
<text x="121.2" y="109.1">35</text>
<text x="318.7" y="109.1">2</text>
<text x="318.7" y="111.6">3</text>
<text x="79.3" y="114.2">15</text>
<text x="79.3" y="116.7">16</text>
<text x="79.3" y="119.2">17</text>
<text x="121.2" y="114.2">31</text>
<text x="121.2" y="116.7">32</text>
<text x="121.2" y="119.2">34</text>
<text x="79.3" y="121.8">19</text>
<text x="79.3" y="124.3">20</text>
<text x="121.2" y="124.3">33</text>
<text x="318.7" y="131.9">1</text>
<text x="101.5" y="136" transform="rotate(-90 101.5 136)">3</text>
<text x="318.7" y="134.5">2</text>
<text x="318.7" y="137">3</text>
<text x="364.4" y="136.6" transform="rotate(-90 364.4 136.6)">2</text>
<text x="369.4" y="136.6" transform="rotate(-90 369.4 136.6)">8</text>
<text x="318.7" y="139.6">4</text>
<text x="354.3" y="142.1">13</text>
<text x="354.3" y="144.6">14</text>
<text x="354.9" y="149.7">9</text>
<text x="375.2" y="149.7">3</text>
<text x="391.1" y="149.7">1</text>
<text x="354.3" y="152.3">15</text>
<text x="354.3" y="154.8">16</text>
<text x="375.2" y="152.3">4</text>
<text x="375.2" y="154.8">5</text>
<text x="391.1" y="152.3">2</text>
<text x="391.1" y="154.8">3</text>
<text x="318.7" y="157.3">1</text>
<text x="318.7" y="159.9">2</text>
<text x="354.3" y="159.9">10</text>
<text x="375.2" y="157.3">6</text>
<text x="391.1" y="157.3">4</text>
<text x="318.7" y="162.4">3</text>
<text x="318.7" y="165">4</text>
<text x="318.7" y="167.5">5</text>
<text x="354.3" y="162.4">11</text>
<text x="354.3" y="165">12</text>
<text x="318.7" y="170">6</text>
<text x="364.4" y="172.2" transform="rotate(-90 364.4 172.2)">1</text>
<text x="369.4" y="172.2" transform="rotate(-90 369.4 172.2)">7</text>
<text x="318.7" y="195.4">1</text>
<text x="318.7" y="198">2</text>
<text x="63.4" y="230.6" transform="rotate(-90 63.4 230.6)">4</text>
<text x="71.7" y="233.5">3</text>
<text x="182.7" y="233.1" transform="rotate(-90 182.7 233.1)">3</text>
<text x="53.9" y="238.6">5</text>
<text x="71.7" y="238.6">1</text>
<text x="156.1" y="236.1">1</text>
<text x="156.1" y="238.6">2</text>
<text x="175.8" y="236.1">1</text>
<text x="234.9" y="236.1">1</text>
<text x="234.9" y="238.6">2</text>
<text x="63.4" y="243.3" transform="rotate(-90 63.4 243.3)">2</text>
<text x="182.7" y="240.8" transform="rotate(-90 182.7 240.8)">2</text>
<text x="46.3" y="261.5">5</text>
<text x="59" y="261.5">1</text>
<text x="46.3" y="266.6">4</text>
<text x="59" y="266.6">3</text>
<text x="53.2" y="271.2" transform="rotate(-90 53.2 271.2)">2</text>
</g>
<g font-size="1" fill="#006464">
<text x="64.5" y="233.9" transform="rotate(-90 64.5 233.9)">DD</text>
<text x="64.5" y="239.7" transform="rotate(-90 64.5 239.7)">SS</text>
<text x="67.7" y="234.7">BAT</text>
</g>
</svg>
